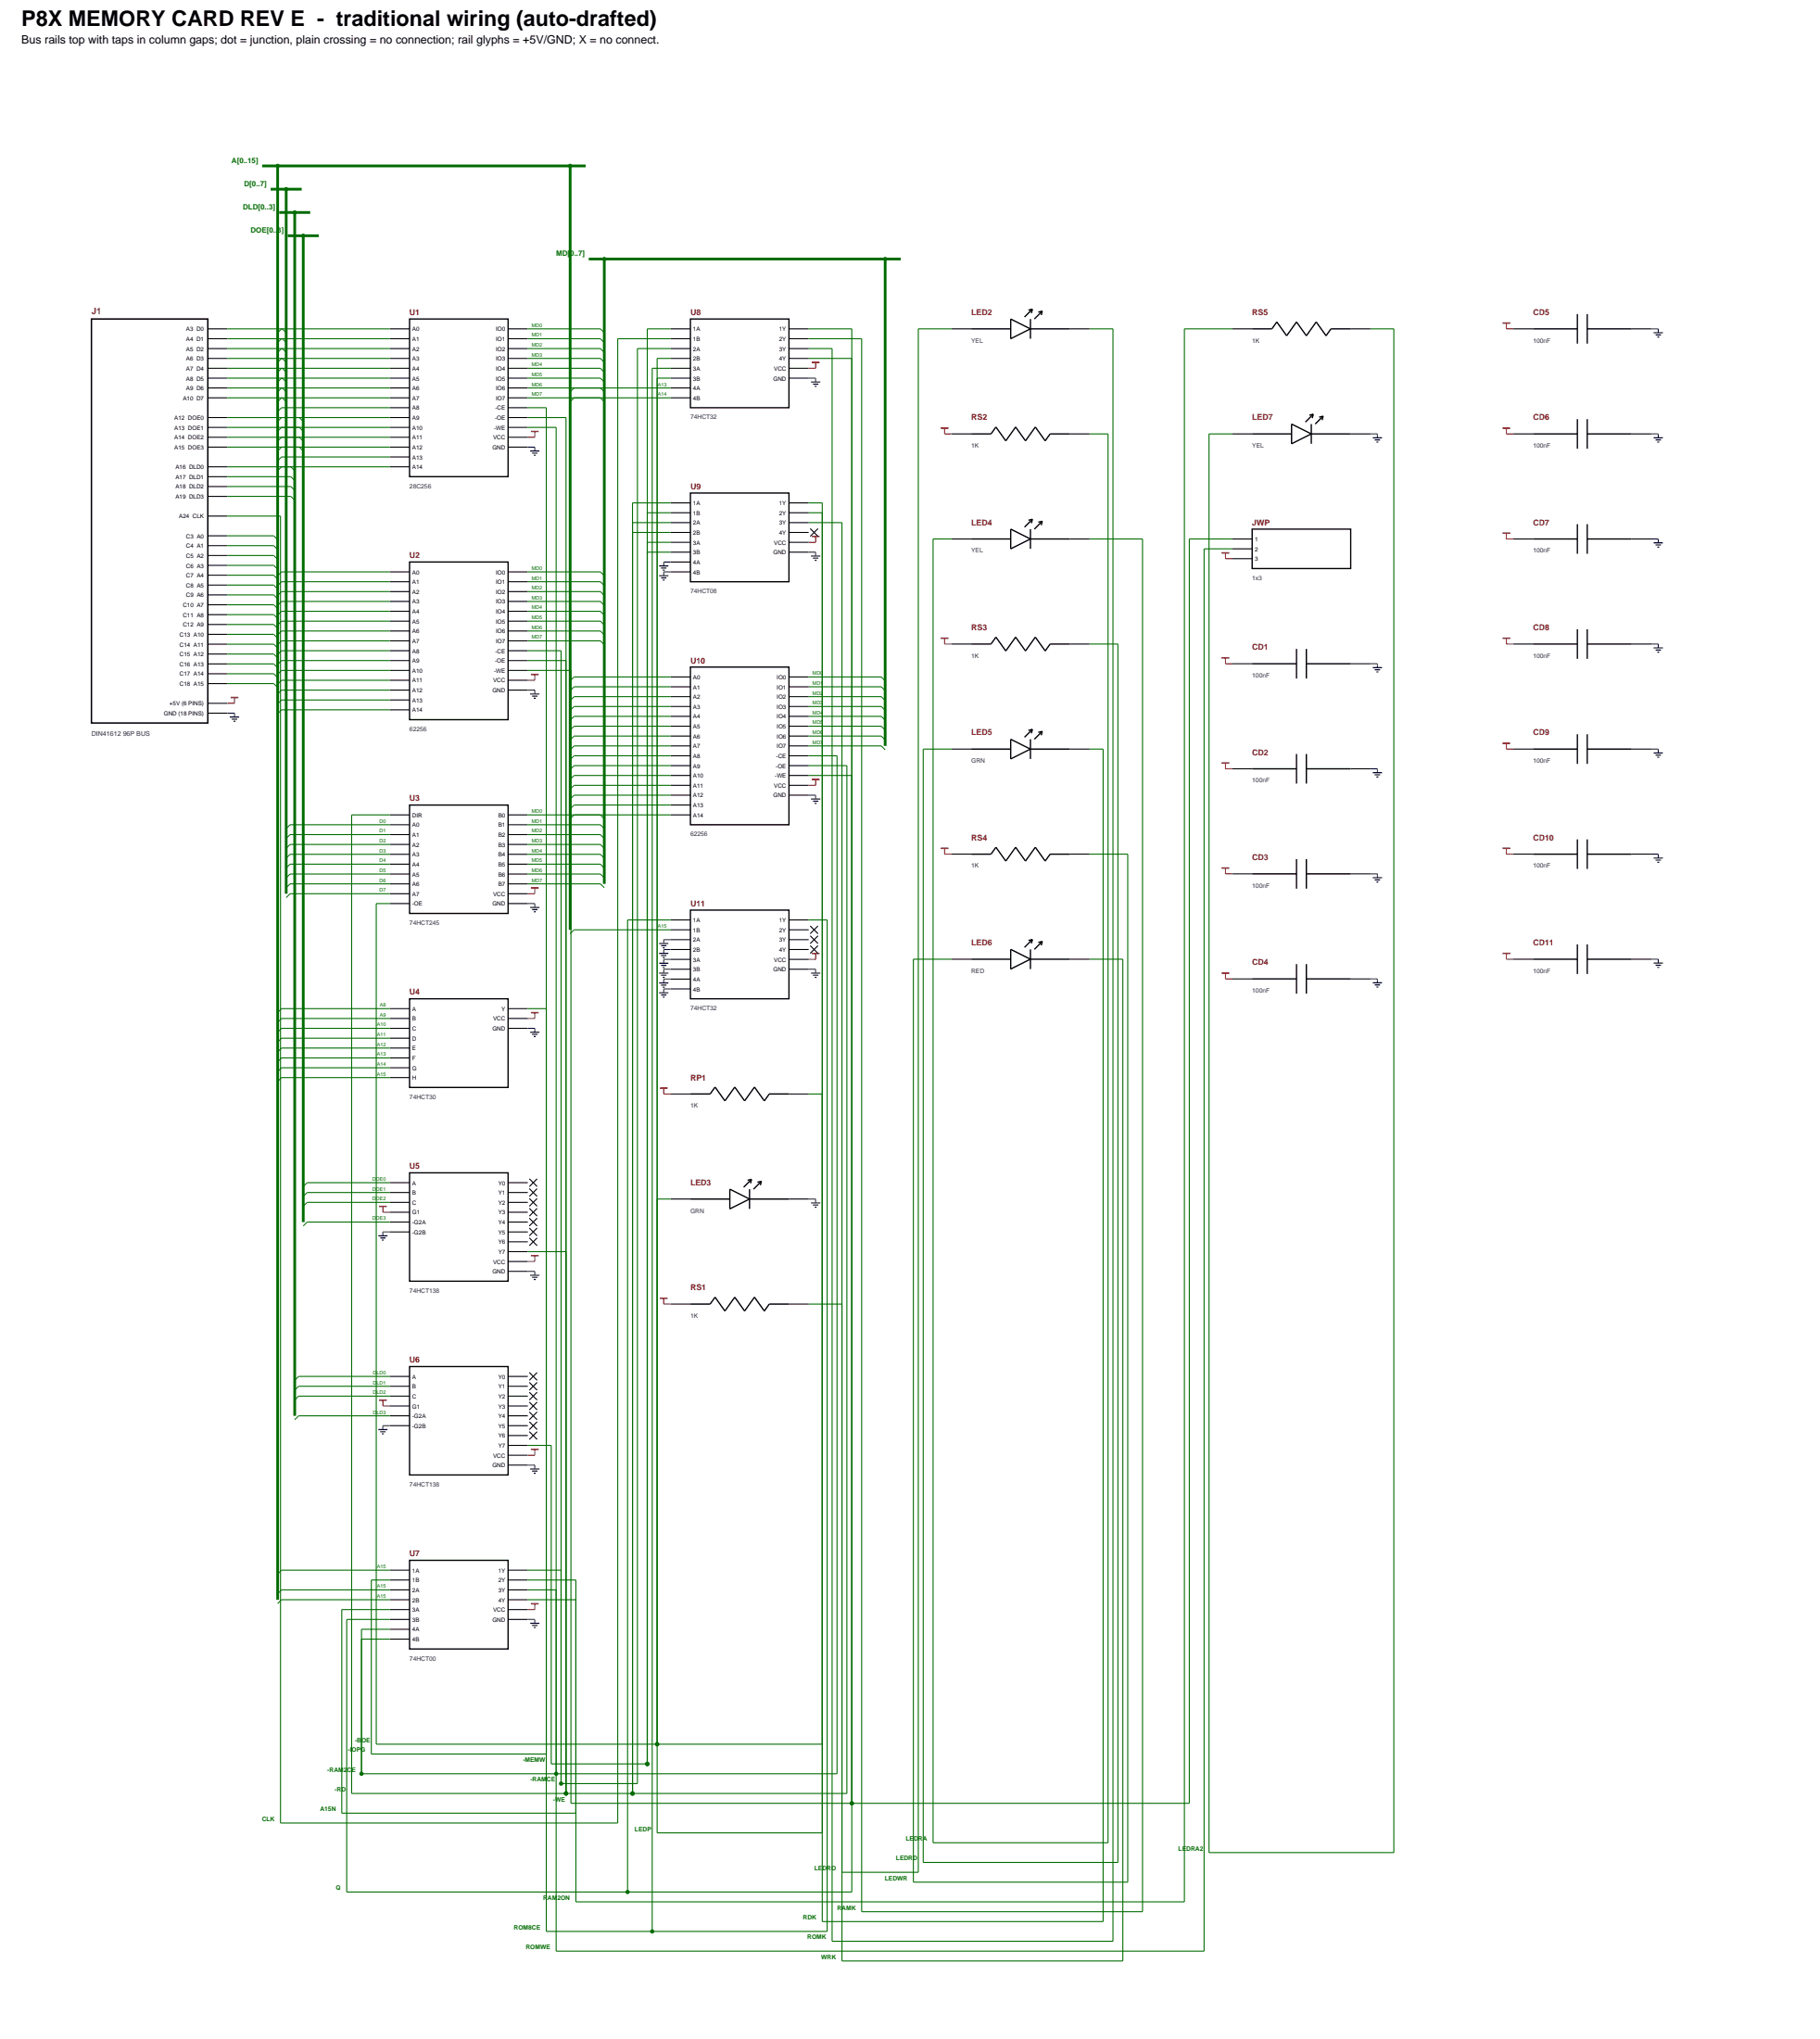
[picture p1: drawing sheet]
<svg xmlns="http://www.w3.org/2000/svg" width="446mm" height="499mm" viewBox="0 0 446 499" stroke-linecap="round" stroke-linejoin="round" font-family="sans-serif">
<g fill="none" stroke="#000" stroke-width=".32">
<path d="M100.3 78.1h24.1v38.6h-24.1zM169.1 78.1h24.1v21.7h-24.1zM247.5 78.1l4.8 2.4-4.8 2.4zM252.3 78.1v4.8M252.8 75.7l-1.9 1.9M252.8 75.7l-1 .2M252.8 75.7l-.2 1M255.2 76.2l-1.9 1.9M255.2 76.2l-.9 .2M255.2 76.2l-.2 .9M386.3 76.9v7.3M388.7 76.9v7.3"/>
<path d="M237.9 80.5h9.6M252.3 80.5h9.7M306.6 80.5h4.9l1.2-1.7 2.4 3.4 2.4-3.4 2.4 3.4 2.4-3.4 2.4 3.4 1.2-1.7h4.9M375.4 80.5h10.9M388.7 80.5h10.8M237.9 106.3h4.8l1.2-1.7 2.4 3.3 2.4-3.3 2.4 3.3 2.4-3.3 2.4 3.3 1.3-1.6h4.8M306.6 106.3h9.7M316.3 103.8l4.8 2.5-4.8 2.4zM321.1 106.3h9.7M321.1 103.8v4.9M321.6 101.4l-1.9 2M321.6 101.4l-1 .3"/>
<path d="M321.6 101.4l-.3 1M324 101.9l-1.9 1.9M324 101.9l-1 .3M324 101.9l-.2 1M375.4 106.3h10.9M386.3 102.6v7.3M388.7 106.3h10.8M388.7 102.6v7.3M100.3 137.6h24.1v38.6h-24.1zM169.1 120.7h24.1v21.8h-24.1zM237.9 132h9.6M247.5 129.6l4.8 2.4-4.8 2.4z"/>
<path d="M252.3 129.6v4.8M252.3 132h9.7M252.8 127.2l-1.9 1.9M252.8 127.2l-1 .2M252.8 127.2l-.2 .9M255.2 127.6l-1.9 2M255.2 127.6l-.9 .3M255.2 127.6l-.2 1M306.6 129.6h24.2v9.6h-24.2zM375.4 132h10.9M386.3 128.4v7.2M388.7 132h10.8"/>
<path d="M388.7 128.4v7.2M237.9 157.7h4.8l1.2-1.7 2.4 3.4 2.4-3.4 2.4 3.4 2.4-3.4 2.4 3.4 1.3-1.7h4.8M317.5 158.9v7.3M319.9 158.9v7.3M375.4 157.7h10.9M386.3 154.1v7.2M388.7 157.7h10.8M388.7 154.1v7.2M169.1 163.4h24.1v38.6h-24.1zM252.8 178.6l-1.9 1.9M252.8 178.6l-1 .2M252.8 178.6l-.2 1"/>
<path d="M255.2 179.1l-1.9 1.9M255.2 179.1l-.9 .2M255.2 179.1l-.2 1M306.6 162.5h10.9M319.9 162.5h10.9M386.3 179.8v7.3M388.7 179.8v7.3M100.3 197.1h24.1v26.6h-24.1zM237.9 183.4h9.6M247.5 181l4.8 2.4-4.8 2.4zM252.3 181v4.8M252.3 183.4h9.7"/>
<path d="M306.6 188.3h10.9M317.5 184.6v7.3M319.9 184.6v7.3M319.9 188.3h10.9M375.4 183.4h10.9M388.7 183.4h10.8M237.9 209.2h4.8l1.2-1.7 2.4 3.4 2.4-3.4 2.4 3.4 2.4-3.4 2.4 3.4 1.3-1.7h4.8M306.6 214h10.9M317.5 210.4v7.2M319.9 210.4v7.2M319.9 214h10.9M375.4 209.2h10.9"/>
<path d="M386.3 205.5v7.3M388.7 209.2h10.8M388.7 205.5v7.3M169.1 222.9h24.1v21.7h-24.1zM237.9 234.9h9.6M247.5 232.5l4.8 2.4-4.8 2.4zM252.3 232.5v4.8M252.3 234.9h9.7M252.8 230.1l-1.9 1.9M252.8 230.1l-1 .2M252.8 230.1l-.2 .9M255.2 230.5l-1.9 2"/>
<path d="M255.2 230.5l-.9 .3M255.2 230.5l-.2 1M306.6 239.7h10.9M317.5 236.1v7.2M319.9 236.1v7.2M319.9 239.7h10.9M375.4 234.9h10.9M386.3 231.3v7.2M388.7 234.9h10.8M388.7 231.3v7.2M100.3 244.6h24.1v21.7h-24.1zM169.1 267.9h4.8l1.2-1.7 2.4 3.4 2.4-3.4 2.4 3.4 2.5-3.4 2.4 3.4 1.2-1.7h4.8"/>
<path d="M100.3 287.2h24.1v26.5h-24.1zM169.1 293.6h9.6M178.7 291.2l4.8 2.4-4.8 2.4zM183.5 293.6h9.7M183.5 291.2v4.8M184 288.8l-1.9 1.9M184 288.8l-.9 .2M184 288.8l-.2 1M186.4 289.3l-1.9 1.9M186.4 289.3l-.9 .2M186.4 289.3l-.2 .9M169.1 319.3h4.8l1.2-1.6 2.4 3.3 2.4-3.3 2.4 3.3 2.5-3.3 2.4 3.3 1.2-1.7h4.8"/>
<path d="M100.3 334.6h24.1v26.6h-24.1zM100.3 382.1h24.1v21.7h-24.1z"/>
</g>
<g fill="none" stroke="#000" stroke-width=".25">
<path d="M50.9 80.5h4.8M50.9 82.9h4.8M50.9 85.4h4.8M50.9 87.8h4.8M50.9 90.2h4.8M50.9 92.6h4.8M50.9 95h4.8M50.9 97.4h4.8M95.5 80.5h4.8M95.5 82.9h4.8M95.5 85.4h4.8M95.5 87.8h4.8"/>
<path d="M95.5 90.2h4.8M95.5 92.6h4.8M95.5 95h4.8M95.5 97.4h4.8M95.5 99.8h4.8M124.4 80.5h4.8M124.4 82.9h4.8M124.4 85.4h4.8M124.4 87.8h4.8M124.4 90.2h4.8M124.4 92.6h4.8M124.4 95h4.8"/>
<path d="M124.4 97.4h4.8M124.4 99.8h4.8M164.2 80.5h4.9M164.2 82.9h4.9M164.2 85.4h4.9M164.2 87.8h4.9M164.2 90.2h4.9M164.2 92.6h4.9M164.2 95h4.9M164.2 97.4h4.9M193.2 80.5h4.8M193.2 82.9h4.8"/>
<path d="M193.2 85.4h4.8M193.2 87.8h4.8M193.2 90.2h4.8M193.2 92.6h4.8M233 80.5h4.9M262 80.5h4.8M301.8 80.5h4.8M330.8 80.5h4.8M370.6 80.5h4.8M399.5 80.5h4.9M50.9 102.2h4.8M50.9 104.7h4.8"/>
<path d="M50.9 107.1h4.8M50.9 109.5h4.8M50.9 114.3h4.8M50.9 116.7h4.8M50.9 119.1h4.8M95.5 102.2h4.8M95.5 104.7h4.8M95.5 107.1h4.8M95.5 109.5h4.8M95.5 111.9h4.8M95.5 114.3h4.8M124.4 102.2h4.8"/>
<path d="M124.4 104.7h4.8M124.4 107.1h4.8M124.4 109.5h4.8M233 106.3h4.9M262 106.3h4.8M301.8 106.3h4.8M330.8 106.3h4.8M370.6 106.3h4.8M399.5 106.3h4.9M50.9 121.6h4.8M50.9 126.4h4.8M50.9 131.2h4.8"/>
<path d="M50.9 133.6h4.8M50.9 136h4.8M50.9 138.4h4.8M164.2 123.1h4.9M164.2 125.6h4.9M164.2 128h4.9M164.2 130.4h4.9M164.2 132.8h4.9M164.2 135.2h4.9M164.2 137.6h4.9M193.2 123.1h4.8M193.2 125.6h4.8"/>
<path d="M193.2 128h4.8M193.2 130.4h4.8M193.2 132.8h4.8M193.2 135.2h4.8M233 132h4.9M262 132h4.8M301.8 132h4.8M301.8 134.4h4.8M301.8 136.8h4.8M370.6 132h4.8M399.5 132h4.9M50.9 140.9h4.8"/>
<path d="M50.9 143.3h4.8M50.9 145.7h4.8M50.9 148.1h4.8M50.9 150.5h4.8M50.9 152.9h4.8M50.9 155.3h4.8M50.9 157.7h4.8M95.5 140h4.8M95.5 142.5h4.8M95.5 144.9h4.8M95.5 147.3h4.8M95.5 149.7h4.8"/>
<path d="M95.5 152.1h4.8M95.5 154.5h4.8M95.5 156.9h4.8M95.5 159.3h4.8M124.4 140h4.8M124.4 142.5h4.8M124.4 144.9h4.8M124.4 147.3h4.8M124.4 149.7h4.8M124.4 152.1h4.8M124.4 154.5h4.8M124.4 156.9h4.8"/>
<path d="M124.4 159.3h4.8M164.2 140h4.9M233 157.7h4.9M262 157.7h4.8M370.6 157.7h4.8M399.5 157.7h4.9M50.9 160.2h4.8M50.9 162.6h4.8M50.9 165h4.8M50.9 167.4h4.8M50.9 172.2h4.8M50.9 174.6h4.8"/>
<path d="M95.5 161.8h4.8M95.5 164.2h4.8M95.5 166.6h4.8M95.5 169h4.8M95.5 171.4h4.8M95.5 173.8h4.8M124.4 161.8h4.8M124.4 164.2h4.8M124.4 166.6h4.8M124.4 169h4.8M164.2 165.8h4.9M164.2 168.2h4.9"/>
<path d="M164.2 170.6h4.9M164.2 173h4.9M164.2 175.4h4.9M164.2 177.8h4.9M193.2 165.8h4.8M193.2 168.2h4.8M193.2 170.6h4.8M193.2 173h4.8M193.2 175.4h4.8M193.2 177.8h4.8M301.8 162.5h4.8M330.8 162.5h4.8"/>
<path d="M95.5 199.5h4.8M124.4 199.5h4.8M164.2 199.5h4.9M164.2 180.2h4.9M164.2 182.7h4.9M164.2 185.1h4.9M164.2 187.5h4.9M164.2 189.9h4.9M164.2 192.3h4.9M164.2 194.7h4.9M164.2 197.1h4.9M193.2 180.2h4.8"/>
<path d="M193.2 182.7h4.8M193.2 185.1h4.8M193.2 187.5h4.8M193.2 189.9h4.8M193.2 192.3h4.8M193.2 194.7h4.8M233 183.4h4.9M262 183.4h4.8M301.8 188.3h4.8M330.8 188.3h4.8M370.6 183.4h4.8M399.5 183.4h4.9"/>
<path d="M95.5 202h4.8M95.5 204.4h4.8M95.5 206.8h4.8M95.5 209.2h4.8M95.5 211.6h4.8M95.5 214h4.8M95.5 216.4h4.8M95.5 218.9h4.8M124.4 202h4.8M124.4 204.4h4.8M124.4 206.8h4.8M124.4 209.2h4.8"/>
<path d="M124.4 211.6h4.8M124.4 214h4.8M124.4 216.4h4.8M124.4 218.9h4.8M233 209.2h4.9M262 209.2h4.8M301.8 214h4.8M330.8 214h4.8M370.6 209.2h4.8M399.5 209.2h4.9M95.5 221.3h4.8M124.4 221.3h4.8"/>
<path d="M164.2 225.3h4.9M164.2 227.7h4.9M164.2 230.1h4.9M164.2 232.5h4.9M164.2 234.9h4.9M164.2 237.3h4.9M164.2 239.8h4.9M193.2 225.3h4.8M193.2 227.7h4.8M193.2 230.1h4.8M193.2 232.5h4.8M193.2 234.9h4.8"/>
<path d="M193.2 237.3h4.8M233 234.9h4.9M262 234.9h4.8M301.8 239.7h4.8M330.8 239.7h4.8M370.6 234.9h4.8M399.5 234.9h4.9M95.5 247h4.8M95.5 249.4h4.8M95.5 251.8h4.8M95.5 254.2h4.8M95.5 256.6h4.8"/>
<path d="M95.5 259.1h4.8M124.4 247h4.8M124.4 249.4h4.8M124.4 251.8h4.8M164.2 242.2h4.9M95.5 261.5h4.8M95.5 263.9h4.8M164.2 267.9h4.9M193.2 267.9h4.8M95.5 289.6h4.8M95.5 292h4.8M95.5 294.4h4.8"/>
<path d="M95.5 296.8h4.8M95.5 299.3h4.8M124.4 289.6h4.8M124.4 292h4.8M124.4 294.4h4.8M124.4 296.8h4.8M124.4 299.3h4.8M164.2 293.6h4.9M193.2 293.6h4.8M95.5 301.7h4.8M124.4 301.7h4.8M124.4 304.1h4.8"/>
<path d="M124.4 306.5h4.8M124.4 308.9h4.8M124.4 311.3h4.8M164.2 319.3h4.9M193.2 319.3h4.8M95.5 337h4.8M95.5 339.5h4.8M124.4 337h4.8M124.4 339.5h4.8M95.5 341.9h4.8M95.5 344.3h4.8M95.5 346.7h4.8"/>
<path d="M95.5 349.1h4.8M124.4 341.9h4.8M124.4 344.3h4.8M124.4 346.7h4.8M124.4 349.1h4.8M124.4 351.5h4.8M124.4 353.9h4.8M124.4 356.4h4.8M124.4 358.8h4.8M95.5 384.5h4.8M95.5 386.9h4.8M95.5 389.3h4.8"/>
<path d="M95.5 391.7h4.8M95.5 394.1h4.8M95.5 396.6h4.8M95.5 399h4.8M124.4 384.5h4.8M124.4 386.9h4.8M124.4 389.3h4.8M124.4 391.7h4.8M124.4 394.1h4.8M124.4 396.6h4.8M95.5 401.4h4.8"/>
</g>
<path d="M22.4 78.1h28.5v99h-28.5z" fill="none" stroke="#000" stroke-width=".35"/>
<g fill="none" stroke="#006b00" stroke-width=".25">
<path d="M55.7 80.5h39.8M55.7 82.9h39.8M55.7 85.4h39.8M55.7 87.8h39.8M55.7 90.2h39.8M55.7 92.6h39.8M55.7 95h39.8M55.7 97.4h39.8M68.9 99.8h26.6M129.2 80.5h17.8M129.2 82.9h17.8M129.2 85.4h17.8"/>
<path d="M129.2 87.8h17.8M129.2 90.2h17.8M129.2 92.6h17.8M129.2 95h35M129.2 97.4h35M55.7 102.2h39.8M55.7 104.7h39.8M55.7 107.1h39.8M55.7 109.5h39.8M55.7 114.3h39.8M55.7 116.7h15.5M55.7 119.1h15.5"/>
<path d="M68.9 111.9h26.6M55.7 131.2h11.3M55.7 133.6h11.3M55.7 136h11.3M55.7 138.4h11.3M55.7 121.6h15.5M55.7 140.9h11.3M55.7 143.3h11.3M55.7 145.7h11.3M55.7 148.1h11.3M55.7 150.5h11.3M55.7 152.9h11.3"/>
<path d="M55.7 155.3h11.3M55.7 157.7h11.3M68.9 140h26.6M68.9 142.5h26.6M68.9 144.9h26.6M68.9 147.3h26.6M68.9 149.7h26.6M68.9 152.1h26.6M68.9 154.5h26.6M68.9 156.9h26.6M68.9 159.3h26.6M129.2 140h17.8"/>
<path d="M129.2 142.5h17.8M129.2 144.9h17.8M129.2 147.3h17.8M129.2 149.7h17.8M129.2 152.1h17.8M129.2 154.5h17.8M129.2 156.9h17.8M55.7 160.2h11.3M55.7 162.6h11.3M55.7 165h11.3M55.7 167.4h11.3M68.9 161.8h26.6"/>
<path d="M68.9 164.2h26.6M68.9 166.6h26.6M68.9 169h26.6M68.9 171.4h26.6M68.9 173.8h26.6M140.6 165.8h23.6M140.6 168.2h23.6M140.6 170.6h23.6M140.6 173h23.6M140.6 175.4h23.6M140.6 177.8h23.6M198 165.8h17.8"/>
<path d="M198 168.2h17.8M198 170.6h17.8M198 173h17.8M198 175.4h17.8M198 177.8h17.8M129.2 199.5h35M140.6 180.2h23.6M140.6 182.7h23.6M140.6 185.1h23.6M140.6 187.5h23.6M140.6 189.9h23.6M140.6 192.3h23.6"/>
<path d="M140.6 194.7h23.6M140.6 197.1h23.6M198 180.2h17.8M198 182.7h17.8M71 202h24.5M71 204.4h24.5M71 206.8h24.5M71 209.2h24.5M71 211.6h24.5M71 214h24.5M71 216.4h24.5M71 218.9h24.5"/>
<path d="M129.2 202h17.8M129.2 204.4h17.8M129.2 206.8h17.8M129.2 209.2h17.8M129.2 211.6h17.8M129.2 214h17.8M129.2 216.4h17.8M140.6 227.7h23.6M68.9 247h26.6M68.9 249.4h26.6M68.9 251.8h26.6M68.9 254.2h26.6"/>
<path d="M68.9 256.6h26.6M68.9 259.1h26.6M68.9 261.5h26.6M68.9 263.9h26.6M75.2 289.6h20.3M75.2 292h20.3M75.2 294.4h20.3M75.2 299.3h20.3M73.1 337h22.4M73.1 339.5h22.4M73.1 341.9h22.4M73.1 346.7h22.4"/>
<path d="M68.9 384.5h26.6M68.9 389.3h26.6M68.9 391.7h26.6"/>
</g>
<g fill="none" stroke="#006b00" stroke-width=".23">
<path d="M68.9 80.5l-.9 1M68.9 82.9l-.9 1M68.9 85.4l-.9 .9M68.9 87.8l-.9 .9M68.9 90.2l-.9 .9M68.9 92.6l-.9 .9M68.9 95l-.9 1M68.9 97.4l-.9 1M68.9 99.8l-.9 1M69.1 80.5l1 1M69.1 82.9l1 1M69.1 85.4l1 .9"/>
<path d="M69.1 87.8l1 .9M69.1 90.2l1 .9M69.1 92.6l1 .9M69.1 95l1 1M69.1 97.4l1 1M140.6 95l-1 1M140.6 97.4l-1 1M147 80.5l1 1M147 82.9l1 1M147 85.4l1 .9M147 87.8l1 .9M147 90.2l1 .9"/>
<path d="M147 92.6l1 .9M147 95l1 1M147 97.4l1 1M68.9 102.2l-.9 1M68.9 104.7l-.9 .9M68.9 107.1l-.9 .9M68.9 109.5l-.9 .9M68.9 111.9l-.9 .9M68.9 114.3l-.9 1M71.2 114.3l1 1M71.2 116.7l1 1M71.2 119.1l1 1"/>
<path d="M73.3 102.2l1 1M73.3 104.7l1 .9M73.3 107.1l1 .9M73.3 109.5l1 .9M67 131.2l1 1M67 133.6l1 1M67 136l1 1M67 138.4l1 1M71.2 121.6l1 .9M67 140.9l1 .9M67 143.3l1 .9M67 145.7l1 .9"/>
<path d="M67 148.1l1 .9M67 150.5l1 1M67 152.9l1 1M67 155.3l1 1M67 157.7l1 1M68.9 140l-.9 1M68.9 142.5l-.9 .9M68.9 144.9l-.9 .9M68.9 147.3l-.9 .9M68.9 149.7l-.9 .9M68.9 152.1l-.9 1M68.9 154.5l-.9 1"/>
<path d="M68.9 156.9l-.9 1M68.9 159.3l-.9 1M147 140l1 1M147 142.5l1 .9M147 144.9l1 .9M147 147.3l1 .9M147 149.7l1 .9M147 152.1l1 1M147 154.5l1 1M147 156.9l1 1M67 160.2l1 .9M67 162.6l1 .9"/>
<path d="M67 165l1 .9M67 167.4l1 .9M68.9 161.8l-.9 .9M68.9 164.2l-.9 .9M68.9 166.6l-.9 .9M68.9 169l-.9 .9M68.9 171.4l-.9 1M68.9 173.8l-.9 1M140.6 165.8l-1 .9M140.6 168.2l-1 .9M140.6 170.6l-1 .9M140.6 173l-1 1"/>
<path d="M140.6 175.4l-1 1M140.6 177.8l-1 1M215.8 165.8l1 .9M215.8 168.2l1 .9M215.8 170.6l1 .9M215.8 173l1 1M215.8 175.4l1 1M215.8 177.8l1 1M140.6 180.2l-1 1M140.6 182.7l-1 .9M140.6 185.1l-1 .9M140.6 187.5l-1 .9"/>
<path d="M140.6 189.9l-1 .9M140.6 192.3l-1 1M140.6 194.7l-1 1M140.6 197.1l-1 1M140.6 199.5l-1 1M147 199.5l1 1M215.8 180.2l1 1M215.8 182.7l1 .9M71 202l-.9 .9M71 204.4l-.9 .9M71 206.8l-.9 .9M71 209.2l-.9 .9"/>
<path d="M71 211.6l-.9 1M71 214l-.9 1M71 216.4l-.9 1M71 218.9l-.9 .9M147 202l1 .9M147 204.4l1 .9M147 206.8l1 .9M147 209.2l1 .9M147 211.6l1 1M147 214l1 1M147 216.4l1 1M140.6 227.7l-1 .9"/>
<path d="M68.9 247l-.9 .9M68.9 249.4l-.9 1M68.9 251.8l-.9 1M68.9 254.2l-.9 1M68.9 256.6l-.9 1M68.9 259.1l-.9 .9M68.9 261.5l-.9 .9M68.9 263.9l-.9 .9M75.2 289.6l-.9 1M75.2 292l-.9 1M75.2 294.4l-.9 1M75.2 299.3l-.9 .9"/>
<path d="M73.1 337l-.9 1M73.1 339.5l-.9 .9M73.1 341.9l-.9 .9M73.1 346.7l-.9 1M68.9 384.5l-.9 .9M68.9 389.3l-.9 1M68.9 391.7l-.9 1"/>
</g>
<path d="M70.1 46.3v172.6" fill="none" stroke="#006b00" stroke-width=".67" stroke-linecap="butt"/>
<circle cx="70.1" cy="46.3" r=".53" fill="#006b00"/>
<path d="M148 63.4v153" fill="none" stroke="#006b00" stroke-width=".67" stroke-linecap="butt"/>
<circle cx="148" cy="63.4" r=".53" fill="#006b00"/>
<path d="M216.8 63.4v119.3" fill="none" stroke="#006b00" stroke-width=".67" stroke-linecap="butt"/>
<circle cx="216.8" cy="63.4" r=".53" fill="#006b00"/>
<path d="M68 40.6v351.1" fill="none" stroke="#006b00" stroke-width=".67" stroke-linecap="butt"/>
<circle cx="68" cy="40.6" r=".53" fill="#006b00"/>
<path d="M139.6 40.6v187.1" fill="none" stroke="#006b00" stroke-width=".67" stroke-linecap="butt"/>
<circle cx="139.6" cy="40.6" r=".53" fill="#006b00"/>
<path d="M74.3 57.7v241.6" fill="none" stroke="#006b00" stroke-width=".67" stroke-linecap="butt"/>
<circle cx="74.3" cy="57.7" r=".53" fill="#006b00"/>
<path d="M72.2 52v294.7" fill="none" stroke="#006b00" stroke-width=".67" stroke-linecap="butt"/>
<circle cx="72.2" cy="52" r=".53" fill="#006b00"/>
<path d="M64.2 40.6h79.2M66.3 46.3h7.6M68.4 52h7.6M70.5 57.7h7.6M144.2 63.4h76.4" fill="none" stroke="#006b00" stroke-width=".67" stroke-linecap="butt"/>
<g fill="none" stroke="#006b00" stroke-width=".25">
<path d="M129.2 99.8h4.6v373.2M160.9 92.6h3.3M164.2 85.4h-8.1v351.4h-18.7v-277.5h-8.2M164.2 87.8h-3.3v361M164.2 90.2h-4.5v382.8M164.2 80.5h-5.7v351.4M164.2 82.9h-12.9v363.5M198 85.4h5.8v390M198 87.8h10.6M198 80.5h10.6v382.8M198 82.9h13v385.2M233 80.5h-8.1v378"/>
<path d="M266.8 80.5h5.7v394.9M301.8 80.5h-11.8v385.2M335.6 80.5h5.7v373.2M129.2 104.7h7v373.1M129.2 102.2h9.4v337M266.8 106.3h4.5v344.9M301.8 106.3h-5.7v347.4M55.7 126.4h13v320M154.9 128h9.3M154.9 130.4h9.3M158.5 125.6h5.7M158.5 132.8h5.7"/>
<path d="M158.5 135.2h5.7M164.2 123.1h-9.3v316.1M198 123.1h3.4v347.4M198 128h8.2v352.2M198 125.6h3.4M233 132h-4.5v319.2M266.8 132h13v336.1M301.8 132h-10.6v309.6M301.8 134.4h-6.9v343.4M266.8 157.7h7v298.4M129.2 161.8h9.4M129.2 164.2h10.6v277.4"/>
<path d="M95.5 199.5h-9.4v239.7M198 185.1h7v249.2M198 187.5h9.4v251.7M198 189.9h10.6M233 183.4h-6.9v272.7M266.8 183.4h3.3v287.1M266.8 209.2h9.4v251.7M95.5 221.3h-3.4v205.8M164.2 225.3h-10.5v238M198 225.3h4.6v247.7M233 234.9h-9.3v226M266.8 234.9h8.2v245.3"/>
<path d="M129.2 247h4.6M198 267.9h3.4M160.9 293.6h3.3M129.2 306.5h9.4M198 319.3h8.2M129.2 353.9h5.8v78M95.5 386.9h-4.6v42.6h42.9M95.5 396.6h-10.6v66.7M95.5 394.1h-11.8v49.9M95.5 399h-7v35.3M129.2 386.9h11.8v78.8M129.2 384.5h8.2"/>
<path d="M129.2 389.3h7M129.2 391.7h11.8M88.5 401.4h7"/>
</g>
<g fill="none" stroke="#b81414" stroke-width=".25">
<path d="M368.9 79.1v1.4h1.7M199.7 88.8v1.4h-1.7M131 105.6v1.5h-1.8M231.3 104.8v1.5h1.7M368.9 104.8v1.5h1.7M199.7 131.4v1.4h-1.7M300.1 135.4v1.4h1.7M368.9 130.6v1.4h1.7M231.3 156.3v1.4h1.7M368.9 156.3v1.4h1.7M131 165.2v1.4h-1.8M300.1 161.1v1.4h1.7"/>
<path d="M199.7 190.9v1.4h-1.7M300.1 186.8v1.5h1.7M368.9 182v1.4h1.7M131 217.4v1.5h-1.8M231.3 207.7v1.5h1.7M300.1 212.6v1.4h1.7M368.9 207.7v1.5h1.7M199.7 233.5v1.4h-1.7M300.1 238.3v1.4h1.7M368.9 233.5v1.4h1.7M131 248v1.4h-1.8M162.5 266.5v1.4h1.7"/>
<path d="M93.8 295.4v1.4h1.7M131 307.5v1.4h-1.8M162.5 317.9v1.4h1.7M93.8 342.9v1.4h1.7M131 354.9v1.5h-1.8M131 392.7v1.4h-1.8"/>
</g>
<g fill="none" stroke="#b81414" stroke-width=".35">
<path d="M367.9 79.1h1.9M198.8 88.8h1.9M130 105.6h1.9M230.4 104.8h1.9M367.9 104.8h1.9M198.8 131.4h1.9M299.1 135.4h1.9M367.9 130.6h1.9M230.4 156.3h1.9M367.9 156.3h1.9M130 165.2h1.9M299.1 161.1h1.9"/>
<path d="M198.8 190.9h1.9M299.1 186.8h1.9M367.9 182h1.9M130 217.4h1.9M230.4 207.7h1.9M299.1 212.6h1.9M367.9 207.7h1.9M198.8 233.5h1.9M299.1 238.3h1.9M367.9 233.5h1.9M130 248h1.9M161.6 266.5h1.9"/>
<path d="M92.8 295.4h1.9M130 307.5h1.9M161.6 317.9h1.9M92.8 342.9h1.9M130 354.9h1.9M130 392.7h1.9"/>
</g>
<g fill="none" stroke="#0000a6" stroke-width=".25">
<path d="M198 92.6h1.7v.9M404.4 80.5h1.7v1M129.2 109.5h1.8v.9M335.6 106.3h1.7v.9M404.4 106.3h1.7v.9M164.2 137.6h-1.7v1M198 135.2h1.7v1M404.4 132h1.7v.9M164.2 140h-1.7v1M404.4 157.7h1.7v1M129.2 169h1.8v.9M335.6 162.5h1.7v1"/>
<path d="M198 194.7h1.7v1M335.6 188.3h1.7v.9M404.4 183.4h1.7v1M335.6 214h1.7v.9M404.4 209.2h1.7v.9M129.2 221.3h1.8v.9M164.2 230.1h-1.7v.9M164.2 232.5h-1.7v1M164.2 234.9h-1.7v1M164.2 237.3h-1.7v1M164.2 239.8h-1.7v.9M198 237.3h1.7v1"/>
<path d="M335.6 239.7h1.7v1M404.4 234.9h1.7v.9M129.2 251.8h1.8v1M164.2 242.2h-1.7v.9M198 293.6h1.7v1M95.5 301.7h-1.7v.9M129.2 311.3h1.8v1M95.5 349.1h-1.7v1M129.2 358.8h1.8v.9M129.2 396.6h1.8v.9"/>
</g>
<g fill="none" stroke="#0000a6" stroke-width=".3">
<path d="M198.6 93.5h2.3M199.1 94.1h1.3M199.5 94.6h.5M404.9 81.5h2.3M405.4 82h1.3M405.8 82.5h.5M129.8 110.4h2.3M130.3 111h1.3M130.7 111.5h.5M336.2 107.2h2.2M336.6 107.7h1.4M337.1 108.3h.4"/>
<path d="M404.9 107.2h2.3M405.4 107.7h1.3M405.8 108.3h.5M161.4 138.6h2.3M161.9 139.1h1.3M162.3 139.6h.5M198.6 136.2h2.3M199.1 136.7h1.3M199.5 137.2h.5M404.9 132.9h2.3M405.4 133.5h1.3M405.8 134h.5"/>
<path d="M161.4 141h2.3M161.9 141.5h1.3M162.3 142h.5M404.9 158.7h2.3M405.4 159.2h1.3M405.8 159.7h.5M129.8 169.9h2.3M130.3 170.5h1.3M130.7 171h.5M336.2 163.5h2.2M336.6 164h1.4M337.1 164.5h.4"/>
<path d="M198.6 195.7h2.3M199.1 196.2h1.3M199.5 196.7h.5M336.2 189.2h2.2M336.6 189.7h1.4M337.1 190.3h.4M404.9 184.4h2.3M405.4 184.9h1.3M405.8 185.4h.5M336.2 214.9h2.2M336.6 215.5h1.4M337.1 216h.4"/>
<path d="M404.9 210.1h2.3M405.4 210.6h1.3M405.8 211.2h.5M129.8 222.2h2.3M130.3 222.7h1.3M130.7 223.3h.5M161.4 231h2.3M161.4 233.5h2.3M161.4 235.9h2.3M161.4 238.3h2.3M161.9 231.6h1.3M161.9 234h1.3"/>
<path d="M161.9 236.4h1.3M161.9 238.8h1.3M162.3 232.1h.5M162.3 234.5h.5M162.3 236.9h.5M162.3 239.3h.5M198.6 238.3h2.3M199.1 238.8h1.3M199.5 239.3h.5M404.9 235.8h2.3M405.4 236.4h1.3M405.8 236.9h.5"/>
<path d="M129.8 252.8h2.3M130.3 253.3h1.3M130.7 253.8h.5M161.4 240.7h2.3M161.4 243.1h2.3M161.9 241.2h1.3M161.9 243.6h1.3M162.3 241.7h.5M162.3 244.2h.5M336.2 240.7h2.2M336.6 241.2h1.4M337.1 241.7h.4"/>
<path d="M198.6 294.6h2.3M199.1 295.1h1.3M199.5 295.6h.5M92.6 302.6h2.3M93.1 303.1h1.3M93.5 303.7h.5M129.8 312.3h2.3M130.3 312.8h1.3M130.7 313.3h.5M92.6 350.1h2.3M93.1 350.6h1.3M93.5 351.1h.5"/>
<path d="M129.8 359.7h2.3M130.3 360.2h1.3M130.7 360.8h.5M129.8 397.5h2.3M130.3 398h1.3M130.7 398.6h.5"/>
</g>
<circle cx="137.4" cy="436.8" r=".53" fill="#006b00"/>
<path d="M84.9 463.3h123.7" fill="none" stroke="#006b00" stroke-width=".25"/>
<circle cx="153.7" cy="463.3" r=".53" fill="#006b00"/>
<path d="M133.8 473h68.8" fill="none" stroke="#006b00" stroke-width=".25"/>
<circle cx="159.7" cy="473" r=".53" fill="#006b00"/>
<path d="M88.5 434.3h116.5M83.7 444h57.3" fill="none" stroke="#006b00" stroke-width=".25"/>
<g fill="#006b00">
<circle cx="88.5" cy="434.3" r=".53"/>
<circle cx="136.2" cy="434.3" r=".53"/>
</g>
<path d="M86.1 439.2h121.3M296.1 453.7h45.2M141 465.7h149" fill="none" stroke="#006b00" stroke-width=".25"/>
<g fill="#006b00">
<circle cx="138.6" cy="439.2" r=".53"/>
<circle cx="154.9" cy="439.2" r=".53"/>
</g>
<path d="M135 431.9h23.5" fill="none" stroke="#006b00" stroke-width=".25"/>
<circle cx="158.5" cy="431.9" r=".53" fill="#006b00"/>
<path d="M68.7 446.4h82.6M139.8 441.6h151.4" fill="none" stroke="#006b00" stroke-width=".25"/>
<circle cx="208.6" cy="441.6" r=".53" fill="#006b00"/>
<path d="M92.1 427.1h109.3M136.2 477.8h158.7" fill="none" stroke="#006b00" stroke-width=".25"/>
<circle cx="160.9" cy="427.1" r=".53" fill="#006b00"/>
<path d="M160.9 448.8h40.5M206.2 458.5h18.7M226.1 456.1h47.7M228.5 451.2h42.8M201.4 470.5h68.7M203.8 475.4h68.7M211 468.1h68.8M223.7 460.9h52.5M206.2 480.2h68.8" fill="none" stroke="#006b00" stroke-width=".25"/>
<path d="M57.4 170.8v1.4h-1.7" fill="none" stroke="#b81414" stroke-width=".25"/>
<path d="M56.5 170.8h1.9" fill="none" stroke="#b81414" stroke-width=".35"/>
<path d="M55.7 174.6h1.7v1" fill="none" stroke="#0000a6" stroke-width=".25"/>
<path d="M56.3 175.6h2.3M56.8 176.1h1.3M57.2 176.6h.5" fill="none" stroke="#0000a6" stroke-width=".3"/>
<g fill="none" stroke="#000" stroke-width=".25">
<path d="M198.4 129.4l1.9 1.9M200.3 129.4l-1.9 1.9M198.4 226.7l1.9 1.9M198.4 229.1l1.9 1.9M198.4 231.6l1.9 1.9M200.3 226.7l-1.9 1.9M200.3 229.1l-1.9 1.9M200.3 231.6l-1.9 1.9M129.6 288.7l1.9 1.9M129.6 291.1l1.9 1.9M129.6 293.5l1.9 1.9M129.6 295.9l1.9 1.9"/>
<path d="M129.6 298.3l1.9 1.9M131.5 288.7l-1.9 1.9M131.5 291.1l-1.9 1.9M131.5 293.5l-1.9 1.9M131.5 295.9l-1.9 1.9M131.5 298.3l-1.9 1.9M129.6 300.7l1.9 1.9M129.6 303.1l1.9 1.9M131.5 300.7l-1.9 1.9M131.5 303.1l-1.9 1.9M129.6 336.1l1.9 1.9M129.6 338.5l1.9 1.9"/>
<path d="M131.5 336.1l-1.9 1.9M131.5 338.5l-1.9 1.9M129.6 340.9l1.9 1.9M129.6 343.3l1.9 1.9M129.6 345.8l1.9 1.9M129.6 348.2l1.9 1.9M129.6 350.6l1.9 1.9M131.5 340.9l-1.9 1.9M131.5 343.3l-1.9 1.9M131.5 345.8l-1.9 1.9M131.5 348.2l-1.9 1.9M131.5 350.6l-1.9 1.9"/>
</g>
<text font-size="5.3" x="5.3" y="6.4">P8X MEMORY CARD REV E - traditional wiring (auto-drafted)</text>
<text font-size="2.8" x="5.3" y="10.6">Bus rails top with taps in column gaps; dot = junction, plain crossing = no connection; rail glyphs = +5V/GND; X = no connect.</text>
<text font-size="2.2" fill="#b81414" x="22.4" y="77">J1</text>
<g font-size="2" fill="#b81414">
<text x="100.3" y="77.2">U1</text>
<text x="169.1" y="77.2">U8</text>
<text x="237.9" y="77.2">LED2</text>
<text x="306.6" y="77.2">RS5</text>
<text x="375.4" y="77.2">CD5</text>
<text x="237.9" y="102.9">RS2</text>
<text x="306.6" y="102.9">LED7</text>
<text x="375.4" y="102.9">CD6</text>
<text x="169.1" y="119.8">U9</text>
<text x="237.9" y="128.6">LED4</text>
<text x="306.6" y="128.6">JWP</text>
<text x="375.4" y="128.6">CD7</text>
<text x="100.3" y="136.7">U2</text>
<text x="237.9" y="154.3">RS3</text>
<text x="375.4" y="154.3">CD8</text>
<text x="306.6" y="159.2">CD1</text>
<text x="169.1" y="162.4">U10</text>
<text x="237.9" y="180.1">LED5</text>
<text x="306.6" y="184.9">CD2</text>
<text x="375.4" y="180.1">CD9</text>
<text x="100.3" y="196.2">U3</text>
<text x="237.9" y="205.8">RS4</text>
<text x="375.4" y="205.8">CD10</text>
<text x="306.6" y="210.6">CD3</text>
<text x="169.1" y="221.9">U11</text>
<text x="237.9" y="231.5">LED6</text>
<text x="375.4" y="231.5">CD11</text>
<text x="306.6" y="236.3">CD4</text>
<text x="100.3" y="243.6">U4</text>
<text x="169.1" y="264.5">RP1</text>
<text x="100.3" y="286.2">U5</text>
<text x="169.1" y="290.3">LED3</text>
<text x="169.1" y="316">RS1</text>
<text x="100.3" y="333.7">U6</text>
<text x="100.3" y="381.1">U7</text>
</g>
<g font-size="1.8" fill="#006b00">
<text x="56.7" y="39.9">A[0..15]</text>
<text x="59.8" y="45.6">D[0..7]</text>
<text x="59.5" y="51.3">DLD[0..3]</text>
<text x="61.4" y="57">DOE[0..3]</text>
<text x="136.2" y="62.7">MD[0..7]</text>
</g>
<text font-size="1.6" fill="#0000a6" x="22.4" y="180.3">DIN41612 96P BUS</text>
<g font-size="1.5" fill="#0000a6">
<text x="237.9" y="83.9">YEL</text>
<text x="306.6" y="83.9">1K</text>
<text x="375.4" y="83.9">100nF</text>
<text x="169.1" y="102.7">74HCT32</text>
<text x="237.9" y="109.6">1K</text>
<text x="306.6" y="109.6">YEL</text>
<text x="375.4" y="109.6">100nF</text>
<text x="100.3" y="119.6">28C256</text>
<text x="237.9" y="135.3">YEL</text>
<text x="375.4" y="135.3">100nF</text>
<text x="306.6" y="142.1">1x3</text>
<text x="169.1" y="145.3">74HCT08</text>
<text x="237.9" y="161.1">1K</text>
<text x="375.4" y="161.1">100nF</text>
<text x="306.6" y="165.9">100nF</text>
<text x="100.3" y="179.1">62256</text>
<text x="237.9" y="186.8">GRN</text>
<text x="306.6" y="191.6">100nF</text>
<text x="375.4" y="186.8">100nF</text>
<text x="169.1" y="204.8">62256</text>
<text x="237.9" y="212.5">1K</text>
<text x="375.4" y="212.5">100nF</text>
<text x="306.6" y="217.3">100nF</text>
<text x="100.3" y="226.5">74HCT245</text>
<text x="237.9" y="238.2">RED</text>
<text x="375.4" y="238.2">100nF</text>
<text x="306.6" y="243.1">100nF</text>
<text x="169.1" y="247.4">74HCT32</text>
<text x="100.3" y="269.1">74HCT30</text>
<text x="169.1" y="271.3">1K</text>
<text x="169.1" y="297">GRN</text>
<text x="100.3" y="316.6">74HCT138</text>
<text x="169.1" y="322.7">1K</text>
<text x="100.3" y="364">74HCT138</text>
<text x="100.3" y="406.6">74HCT00</text>
</g>
<g font-size="1.5" fill="#006b00">
<text x="85.2" y="429">-IOPG</text>
<text x="86.9" y="426.6">-BOE</text>
<text x="128.1" y="431.5">-MEMW</text>
<text x="80.2" y="433.9">-RAM2CE</text>
<text x="129.9" y="436.3">-RAMCE</text>
<text x="78.4" y="443.5">A15N</text>
<text x="82" y="438.7">-RD</text>
<text x="135.4" y="441.1">-WE</text>
<text x="64.1" y="445.9">CLK</text>
<text x="155.4" y="448.4">LEDP</text>
<text x="219.4" y="455.6">LEDRD</text>
<text x="221.8" y="450.8">LEDRA</text>
<text x="288.6" y="453.2">LEDRA2</text>
<text x="199.4" y="458">LEDRO</text>
<text x="216.7" y="460.4">LEDWR</text>
<text x="82.3" y="462.8">Q</text>
<text x="133" y="465.2">RAM2ON</text>
<text x="205" y="467.7">RAMK</text>
<text x="125.9" y="472.5">ROM8CE</text>
<text x="196.6" y="470.1">RDK</text>
<text x="128.8" y="477.3">ROMWE</text>
<text x="197.7" y="474.9">ROMK</text>
<text x="201.1" y="479.7">WRK</text>
</g>
<g font-size="1.4">
<text x="45.6" y="81.1">A3 D0</text>
<text x="45.6" y="83.5">A4 D1</text>
<text x="101" y="81.1">A0</text>
<text x="101" y="83.5">A1</text>
<text x="121.5" y="81.1">IO0</text>
<text x="121.5" y="83.5">IO1</text>
<text x="169.7" y="81.1">1A</text>
<text x="169.7" y="83.5">1B</text>
<text x="190.8" y="81.1">1Y</text>
<text x="190.8" y="83.5">2Y</text>
<text x="45.6" y="85.9">A5 D2</text>
<text x="45.6" y="88.3">A6 D3</text>
<text x="101" y="85.9">A2</text>
<text x="101" y="88.3">A3</text>
<text x="121.5" y="85.9">IO2</text>
<text x="121.5" y="88.3">IO3</text>
<text x="169.7" y="85.9">2A</text>
<text x="169.7" y="88.3">2B</text>
<text x="190.8" y="85.9">3Y</text>
<text x="190.8" y="88.3">4Y</text>
<text x="45.6" y="90.8">A7 D4</text>
<text x="45.6" y="93.2">A8 D5</text>
<text x="45.6" y="95.6">A9 D6</text>
<text x="101" y="90.8">A4</text>
<text x="101" y="93.2">A5</text>
<text x="101" y="95.6">A6</text>
<text x="121.5" y="90.8">IO4</text>
<text x="121.5" y="93.2">IO5</text>
<text x="121.5" y="95.6">IO6</text>
<text x="169.7" y="90.8">3A</text>
<text x="169.7" y="93.2">3B</text>
<text x="169.7" y="95.6">4A</text>
<text x="189.4" y="93.2">GND</text>
<text x="189.5" y="90.8">VCC</text>
<text x="44.8" y="98">A10 D7</text>
<text x="101" y="98">A7</text>
<text x="101" y="100.4">A8</text>
<text x="121.3" y="100.4">-CE</text>
<text x="121.5" y="98">IO7</text>
<text x="169.7" y="98">4B</text>
<text x="42.7" y="102.8">A12 DOE0</text>
<text x="42.7" y="105.2">A13 DOE1</text>
<text x="42.7" y="107.6">A14 DOE2</text>
<text x="101" y="102.8">A9</text>
<text x="101" y="105.2">A10</text>
<text x="101" y="107.6">A11</text>
<text x="120.7" y="107.6">VCC</text>
<text x="121" y="105.2">-WE</text>
<text x="121.2" y="102.8">-OE</text>
<text x="42.7" y="110.1">A15 DOE3</text>
<text x="101" y="110.1">A12</text>
<text x="101" y="112.5">A13</text>
<text x="120.6" y="110.1">GND</text>
<text x="43" y="114.9">A16 DLD0</text>
<text x="43" y="117.3">A17 DLD1</text>
<text x="43" y="119.7">A18 DLD2</text>
<text x="101" y="114.9">A14</text>
<text x="43" y="122.1">A19 DLD3</text>
<text x="169.7" y="123.7">1A</text>
<text x="190.8" y="123.7">1Y</text>
<text x="43.8" y="126.9">A24 CLK</text>
<text x="45.6" y="131.8">C3 A0</text>
<text x="169.7" y="126.1">1B</text>
<text x="169.7" y="128.5">2A</text>
<text x="169.7" y="131">2B</text>
<text x="190.8" y="126.1">2Y</text>
<text x="190.8" y="128.5">3Y</text>
<text x="190.8" y="131">4Y</text>
<text x="45.6" y="134.2">C4 A1</text>
<text x="45.6" y="136.6">C5 A2</text>
<text x="169.7" y="133.4">3A</text>
<text x="169.7" y="135.8">3B</text>
<text x="189.4" y="135.8">GND</text>
<text x="189.5" y="133.4">VCC</text>
<text x="307.3" y="132.6">1</text>
<text x="307.3" y="135">2</text>
<text x="307.3" y="137.4">3</text>
<text x="45.6" y="139">C6 A3</text>
<text x="45.6" y="141.4">C7 A4</text>
<text x="45.6" y="143.8">C8 A5</text>
<text x="101" y="140.6">A0</text>
<text x="101" y="143">A1</text>
<text x="121.5" y="140.6">IO0</text>
<text x="121.5" y="143">IO1</text>
<text x="169.7" y="138.2">4A</text>
<text x="169.7" y="140.6">4B</text>
<text x="44.8" y="148.7">C10 A7</text>
<text x="45.6" y="146.3">C9 A6</text>
<text x="101" y="145.4">A2</text>
<text x="101" y="147.8">A3</text>
<text x="121.5" y="145.4">IO2</text>
<text x="121.5" y="147.8">IO3</text>
<text x="44" y="155.9">C13 A10</text>
<text x="44.8" y="151.1">C11 A8</text>
<text x="44.8" y="153.5">C12 A9</text>
<text x="101" y="150.3">A4</text>
<text x="101" y="152.7">A5</text>
<text x="101" y="155.1">A6</text>
<text x="121.5" y="150.3">IO4</text>
<text x="121.5" y="152.7">IO5</text>
<text x="121.5" y="155.1">IO6</text>
<text x="44" y="158.3">C14 A11</text>
<text x="44" y="160.7">C15 A12</text>
<text x="101" y="157.5">A7</text>
<text x="101" y="159.9">A8</text>
<text x="121.3" y="159.9">-CE</text>
<text x="121.5" y="157.5">IO7</text>
<text x="44" y="163.1">C16 A13</text>
<text x="44" y="165.6">C17 A14</text>
<text x="44" y="168">C18 A15</text>
<text x="101" y="162.3">A9</text>
<text x="101" y="164.7">A10</text>
<text x="101" y="167.2">A11</text>
<text x="120.7" y="167.2">VCC</text>
<text x="121" y="164.7">-WE</text>
<text x="121.2" y="162.3">-OE</text>
<text x="169.7" y="166.3">A0</text>
<text x="190.2" y="166.3">IO0</text>
<text x="41.5" y="172.8">+5V (6 PINS)</text>
<text x="101" y="169.6">A12</text>
<text x="101" y="172">A13</text>
<text x="120.6" y="169.6">GND</text>
<text x="169.7" y="168.7">A1</text>
<text x="169.7" y="171.2">A2</text>
<text x="169.7" y="173.6">A3</text>
<text x="190.2" y="168.7">IO1</text>
<text x="190.2" y="171.2">IO2</text>
<text x="190.2" y="173.6">IO3</text>
<text x="40.1" y="175.2">GND (18 PINS)</text>
<text x="101" y="174.4">A14</text>
<text x="169.7" y="176">A4</text>
<text x="169.7" y="178.4">A5</text>
<text x="190.2" y="176">IO4</text>
<text x="190.2" y="178.4">IO5</text>
<text x="169.7" y="180.8">A6</text>
<text x="169.7" y="183.2">A7</text>
<text x="169.7" y="185.6">A8</text>
<text x="190.1" y="185.6">-CE</text>
<text x="190.2" y="180.8">IO6</text>
<text x="190.2" y="183.2">IO7</text>
<text x="169.7" y="188.1">A9</text>
<text x="169.7" y="190.5">A10</text>
<text x="189.8" y="190.5">-WE</text>
<text x="190" y="188.1">-OE</text>
<text x="169.7" y="192.9">A11</text>
<text x="169.7" y="195.3">A12</text>
<text x="169.7" y="197.7">A13</text>
<text x="189.4" y="195.3">GND</text>
<text x="189.5" y="192.9">VCC</text>
<text x="101" y="200.1">DIR</text>
<text x="101" y="202.5">A0</text>
<text x="122" y="200.1">B0</text>
<text x="122" y="202.5">B1</text>
<text x="169.7" y="200.1">A14</text>
<text x="101" y="204.9">A1</text>
<text x="101" y="207.4">A2</text>
<text x="101" y="209.8">A3</text>
<text x="122" y="204.9">B2</text>
<text x="122" y="207.4">B3</text>
<text x="122" y="209.8">B4</text>
<text x="101" y="212.2">A4</text>
<text x="101" y="214.6">A5</text>
<text x="122" y="212.2">B5</text>
<text x="122" y="214.6">B6</text>
<text x="101" y="217">A6</text>
<text x="101" y="219.4">A7</text>
<text x="101" y="221.8">-OE</text>
<text x="120.6" y="221.8">GND</text>
<text x="120.7" y="219.4">VCC</text>
<text x="122" y="217">B7</text>
<text x="169.7" y="225.8">1A</text>
<text x="190.8" y="225.8">1Y</text>
<text x="169.7" y="228.3">1B</text>
<text x="169.7" y="230.7">2A</text>
<text x="169.7" y="233.1">2B</text>
<text x="190.8" y="228.3">2Y</text>
<text x="190.8" y="230.7">3Y</text>
<text x="190.8" y="233.1">4Y</text>
<text x="169.7" y="235.5">3A</text>
<text x="169.7" y="237.9">3B</text>
<text x="189.4" y="237.9">GND</text>
<text x="189.5" y="235.5">VCC</text>
<text x="169.7" y="240.3">4A</text>
<text x="169.7" y="242.7">4B</text>
<text x="101" y="247.6">A</text>
<text x="101" y="250">B</text>
<text x="120.7" y="250">VCC</text>
<text x="122.8" y="247.6">Y</text>
<text x="101" y="252.4">C</text>
<text x="101" y="254.8">D</text>
<text x="101" y="257.2">E</text>
<text x="120.6" y="252.4">GND</text>
<text x="101" y="259.6">F</text>
<text x="101" y="262">G</text>
<text x="101" y="264.5">H</text>
<text x="101" y="290.2">A</text>
<text x="101" y="292.6">B</text>
<text x="122" y="290.2">Y0</text>
<text x="122" y="292.6">Y1</text>
<text x="101" y="295">C</text>
<text x="101" y="297.4">G1</text>
<text x="101" y="299.8">-G2A</text>
<text x="122" y="295">Y2</text>
<text x="122" y="297.4">Y3</text>
<text x="122" y="299.8">Y4</text>
<text x="101" y="302.2">-G2B</text>
<text x="122" y="302.2">Y5</text>
<text x="122" y="304.7">Y6</text>
<text x="120.6" y="311.9">GND</text>
<text x="120.7" y="309.5">VCC</text>
<text x="122" y="307.1">Y7</text>
<text x="101" y="337.6">A</text>
<text x="101" y="340">B</text>
<text x="122" y="337.6">Y0</text>
<text x="122" y="340">Y1</text>
<text x="101" y="342.4">C</text>
<text x="101" y="344.9">G1</text>
<text x="101" y="347.3">-G2A</text>
<text x="122" y="342.4">Y2</text>
<text x="122" y="344.9">Y3</text>
<text x="122" y="347.3">Y4</text>
<text x="101" y="349.7">-G2B</text>
<text x="122" y="349.7">Y5</text>
<text x="122" y="352.1">Y6</text>
<text x="120.6" y="359.3">GND</text>
<text x="120.7" y="356.9">VCC</text>
<text x="122" y="354.5">Y7</text>
<text x="101" y="385.1">1A</text>
<text x="101" y="387.5">1B</text>
<text x="101" y="389.9">2A</text>
<text x="122" y="385.1">1Y</text>
<text x="122" y="387.5">2Y</text>
<text x="122" y="389.9">3Y</text>
<text x="101" y="392.3">2B</text>
<text x="101" y="394.7">3A</text>
<text x="120.7" y="394.7">VCC</text>
<text x="122" y="392.3">4Y</text>
<text x="101" y="397.1">3B</text>
<text x="101" y="399.5">4A</text>
<text x="101" y="402">4B</text>
<text x="120.6" y="397.1">GND</text>
</g>
<g font-size="1.2" fill="#006b00">
<text x="130.2" y="80.1">MD0</text>
<text x="130.2" y="82.5">MD1</text>
<text x="130.2" y="84.9">MD2</text>
<text x="130.2" y="87.3">MD3</text>
<text x="130.2" y="89.7">MD4</text>
<text x="130.2" y="92.1">MD5</text>
<text x="130.2" y="94.5">MD6</text>
<text x="161.1" y="94.5">A13</text>
<text x="130.2" y="96.9">MD7</text>
<text x="161.1" y="96.9">A14</text>
<text x="130.2" y="139.6">MD0</text>
<text x="130.2" y="142">MD1</text>
<text x="130.2" y="144.4">MD2</text>
<text x="130.2" y="146.8">MD3</text>
<text x="130.2" y="149.2">MD4</text>
<text x="130.2" y="151.6">MD5</text>
<text x="130.2" y="154">MD6</text>
<text x="130.2" y="156.5">MD7</text>
<text x="199" y="165.3">MD0</text>
<text x="199" y="167.7">MD1</text>
<text x="199" y="170.1">MD2</text>
<text x="199" y="172.5">MD3</text>
<text x="199" y="174.9">MD4</text>
<text x="199" y="177.4">MD5</text>
<text x="199" y="179.8">MD6</text>
<text x="199" y="182.2">MD7</text>
<text x="92.9" y="201.5">D0</text>
<text x="92.9" y="203.9">D1</text>
<text x="130.2" y="199.1">MD0</text>
<text x="130.2" y="201.5">MD1</text>
<text x="130.2" y="203.9">MD2</text>
<text x="92.9" y="206.3">D2</text>
<text x="92.9" y="208.7">D3</text>
<text x="130.2" y="206.3">MD3</text>
<text x="130.2" y="208.7">MD4</text>
<text x="92.9" y="211.1">D4</text>
<text x="92.9" y="213.5">D5</text>
<text x="92.9" y="216">D6</text>
<text x="130.2" y="211.1">MD5</text>
<text x="130.2" y="213.5">MD6</text>
<text x="130.2" y="216">MD7</text>
<text x="92.9" y="218.4">D7</text>
<text x="161.1" y="227.2">A15</text>
<text x="92.3" y="251.3">A10</text>
<text x="93" y="246.5">A8</text>
<text x="93" y="248.9">A9</text>
<text x="92.3" y="253.8">A11</text>
<text x="92.3" y="256.2">A12</text>
<text x="92.3" y="258.6">A13</text>
<text x="92.3" y="261">A14</text>
<text x="92.3" y="263.4">A15</text>
<text x="91.2" y="289.1">DOE0</text>
<text x="91.2" y="291.5">DOE1</text>
<text x="91.2" y="294">DOE2</text>
<text x="91.2" y="298.8">DOE3</text>
<text x="91.4" y="336.6">DLD0</text>
<text x="91.4" y="339">DLD1</text>
<text x="91.4" y="341.4">DLD2</text>
<text x="91.4" y="346.2">DLD3</text>
<text x="92.3" y="384">A15</text>
<text x="92.3" y="388.8">A15</text>
<text x="92.3" y="391.3">A15</text>
</g>
</svg>
